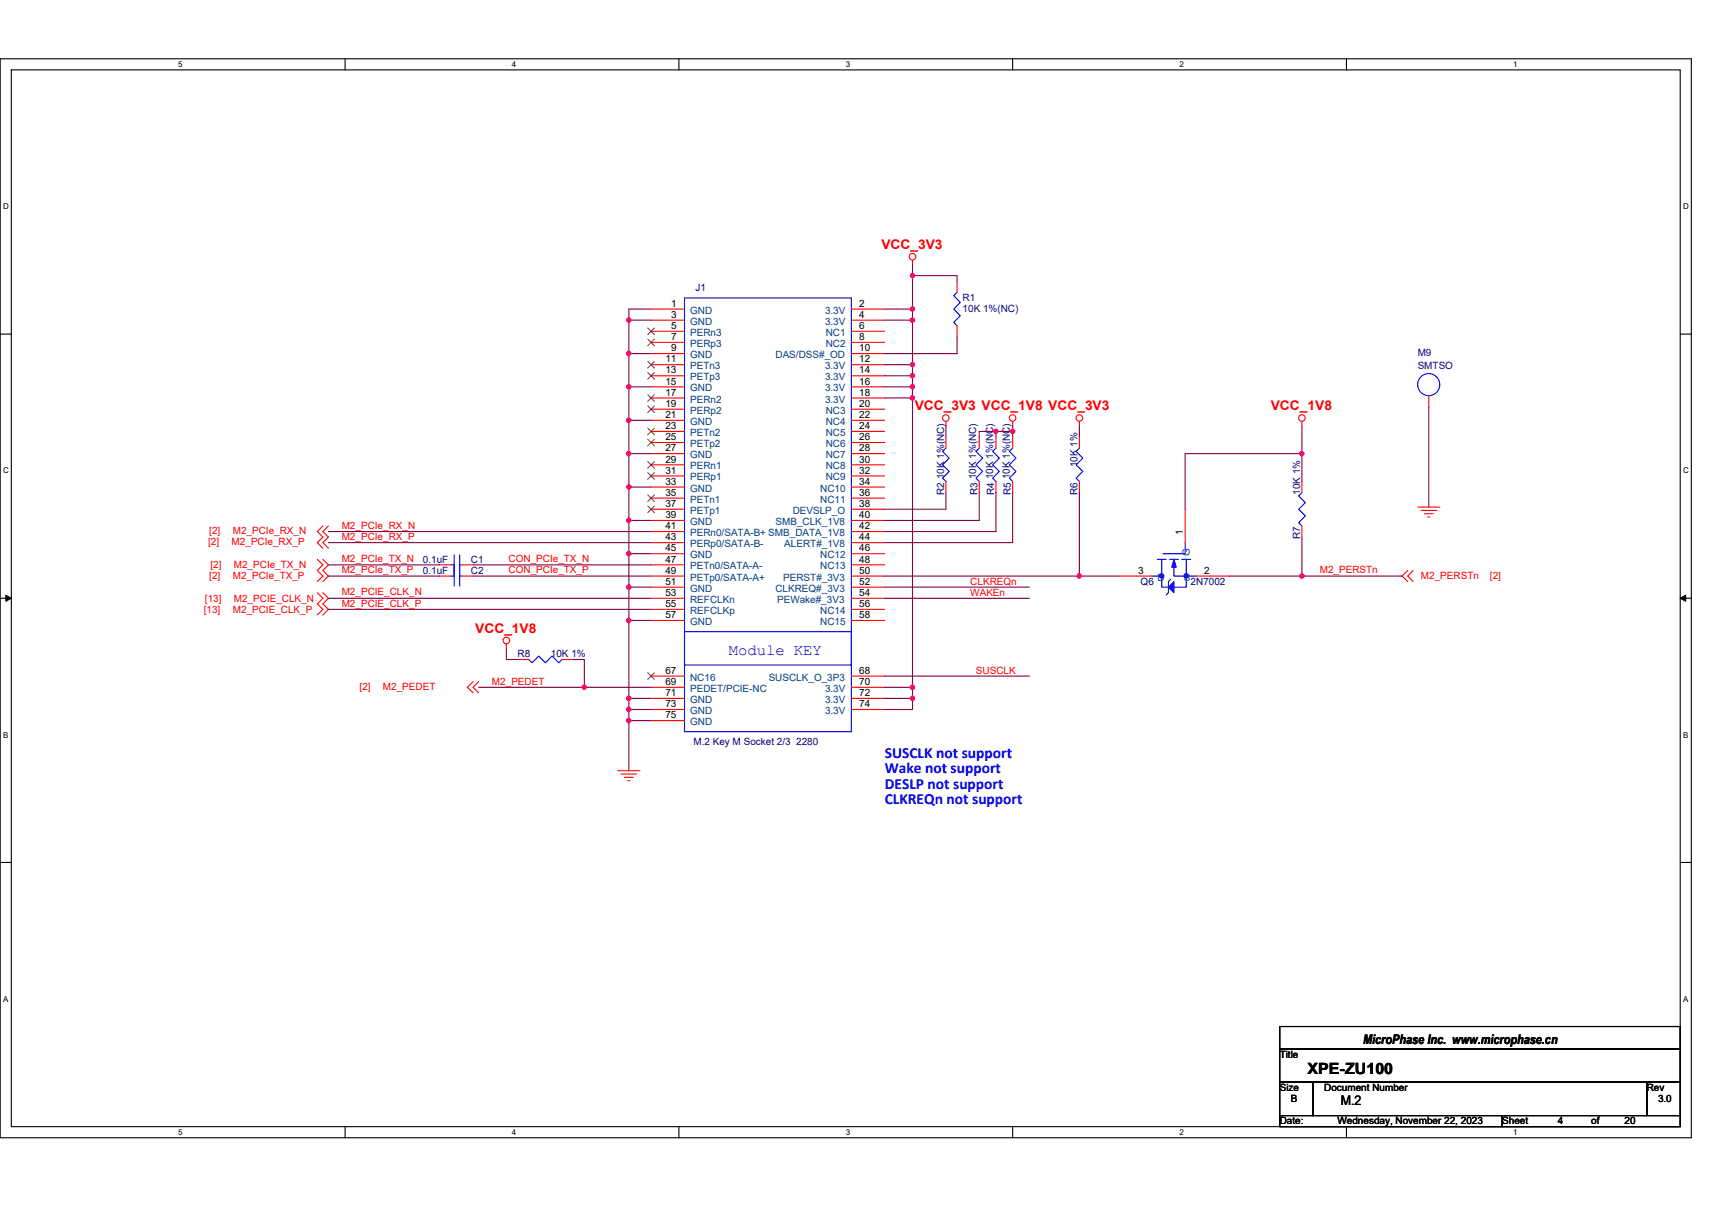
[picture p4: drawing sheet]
<svg xmlns="http://www.w3.org/2000/svg" width="297mm" height="210mm" viewBox="0 0 297 210" stroke-linecap="round" stroke-linejoin="round" font-family="sans-serif">
<path d="M0 10.2h293.5v187.2h-293.5zM2 12.1h289.5v183.4h-289.5z" fill="none" stroke="#000" stroke-width=".19"/>
<g fill="#fff">
<path d="M30.9 10.4h.8v1.6h-.8z"/>
<path d="M30.9 195.7h.8v1.6h-.8z"/>
</g>
<path d="M59.9 10.2v1.9M59.9 195.5v1.9" fill="none" stroke="#000" stroke-width=".19"/>
<g fill="#fff">
<path d="M88.8 10.4h.8v1.6h-.8z"/>
<path d="M88.8 195.7h.8v1.6h-.8z"/>
</g>
<path d="M117.8 10.2v1.9M117.8 195.5v1.9" fill="none" stroke="#000" stroke-width=".19"/>
<g fill="#fff">
<path d="M146.7 10.4h.8v1.6h-.8z"/>
<path d="M146.7 195.7h.8v1.6h-.8z"/>
</g>
<path d="M175.7 10.2v1.9M175.7 195.5v1.9" fill="none" stroke="#000" stroke-width=".19"/>
<g fill="#fff">
<path d="M204.7 10.4h.7v1.6h-.7z"/>
<path d="M204.7 195.7h.7v1.6h-.7z"/>
</g>
<path d="M233.6 10.2v1.9M233.6 195.5v1.9" fill="none" stroke="#000" stroke-width=".19"/>
<g fill="#fff">
<path d="M262.6 10.4h.7v1.6h-.7z"/>
<path d="M262.6 195.7h.7v1.6h-.7z"/>
<path d="M.5 35.1h1v1.5h-1z"/>
<path d="M292 35.1h1v1.5h-1z"/>
<path d="M.5 80.9h1v1.5h-1z"/>
<path d="M292 80.9h1v1.5h-1z"/>
</g>
<path d="M0 58h2M291.5 58h2" fill="none" stroke="#000" stroke-width=".19"/>
<g fill="#fff">
<path d="M.5 126.7h.9v1.6h-.9z"/>
<path d="M292 126.7h.9v1.6h-.9z"/>
</g>
<path d="M0 103.8h2M291.5 103.8h2" fill="none" stroke="#000" stroke-width=".19"/>
<path d="M1 103.3l1 .5-1 .6zM291.5 103.8l1-.5v1.1z" fill="#000" stroke="#000" stroke-width=".17"/>
<g fill="#fff">
<path d="M.5 172.6h.9v1.5h-.9z"/>
<path d="M292 172.6h.9v1.5h-.9z"/>
</g>
<path d="M0 149.7h2M291.5 149.7h2M222 178.1h69.5v3.9h-69.5zM222 182h69.5v5.8h-69.5zM222 187.8h5.8v5.8h-5.8zM222 193.6h38.6v1.9h-38.6zM227.8 187.8h57.9v5.8h-57.9zM260.6 193.6h30.9v1.9h-30.9zM285.7 187.8h5.8v5.8h-5.8z" fill="none" stroke="#000" stroke-width=".19"/>
<g fill="none" stroke="#f00" stroke-width=".19">
<path d="M113 53.6h5.8M113 55.6h5.8M113 57.5h5.8M113 59.4h5.8M147.7 53.6h5.8M147.7 55.6h5.8M147.7 57.5h5.8M147.7 59.4h5.8M158.3 45.1v.8M166 56.5v2M166 48.8v1.9M113 61.4h5.8"/>
<path d="M113 63.3h5.8M113 65.2h5.8M113 67.1h5.8M113 69.1h5.8M113 71h5.8M113 72.9h5.8M113 74.9h5.8M113 76.8h5.8M113 78.7h5.8M147.7 61.4h5.8M147.7 63.3h5.8M147.7 65.2h5.8"/>
<path d="M147.7 67.1h5.8M147.7 69.1h5.8M147.7 71h5.8M147.7 72.9h5.8M147.7 74.9h5.8M147.7 76.8h5.8M147.7 78.7h5.8M164.1 73.1v.8M164.1 75.8v2M169.9 75.8v2M172.8 75.8v2M175.7 73.1v.8"/>
<path d="M175.7 75.8v2M187.3 73.1v.8M187.3 75.8v2M225.9 73.1v.8M247.9 68.7v1.9M55.1 97.1l.9 .9-.9 1 .9 1-.9 .9M56 91.3l-.9 .9 .9 1-.9 1 .9 .9M56 97.1l1 .9-1 1 1 1-1 .9M57 91.3l-1 .9 1 1-1 1 1 .9M76.3 100h1.9M76.3 98h1.9M80.2 100h1.9"/>
<path d="M80.2 98h1.9M113 80.7h5.8M113 82.6h5.8M113 84.5h5.8M113 86.4h5.8M113 88.4h5.8M113 90.3h5.8M113 92.2h5.8M113 94.2h5.8M113 96.1h5.8M113 98h5.8M113 100h5.8"/>
<path d="M147.7 80.7h5.8M147.7 82.6h5.8M147.7 84.5h5.8M147.7 86.4h5.8M147.7 88.4h5.8M147.7 90.3h5.8M147.7 92.2h5.8M147.7 94.2h5.8M147.7 96.1h5.8M147.7 98h5.8M147.7 100h5.8M164.1 83.5v2"/>
<path d="M169.9 83.5v2M172.8 83.5v2M175.7 83.5v2M187.3 83.5v2M194 100h5.8M205.6 88.4v5.8M207.6 100h5.7M225.9 91.3v1.9M225.9 83.5v2M244.2 99l-.9 1 .9 .9M245.2 99l-1 1 1 .9M246 88h3.8"/>
<path d="M246.5 88.6h2.8M247.1 89.2h1.6M247.7 89.7h.4M55.1 102.8l.9 1-.9 1 .9 .9-.9 1M56 102.8l1 1-1 1 1 .9-1 1M82.1 118.3l-1 1 1 .9M83 118.3l-.9 1 .9 .9M87.9 111.7v.8M89.8 114.4h1.9M97.5 114.4h2M113 101.9h5.8M113 103.8h5.8"/>
<path d="M113 105.7h5.8M113 107.7h5.8M113 117.3h5.8M113 119.3h5.8M147.7 101.9h5.8M147.7 103.8h5.8M147.7 105.7h5.8M147.7 107.7h5.8M147.7 117.3h5.8M147.7 119.3h5.8M107.2 133.8h3.8M107.8 134.3h2.6"/>
<path d="M108.3 134.9h1.6M108.9 135.5h.4M113 121.2h5.8M113 123.1h5.8M113 125.1h5.8M147.7 121.2h5.8M147.7 123.1h5.8"/>
<circle cx="158.3" cy="44.6" r=".57"/>
<circle cx="164.1" cy="72.5" r=".57"/>
<circle cx="175.7" cy="72.5" r=".57"/>
<circle cx="187.3" cy="72.5" r=".57"/>
<circle cx="225.9" cy="72.5" r=".57"/>
<circle cx="87.9" cy="111.1" r=".57"/>
</g>
<g fill="none" stroke="#00f" stroke-width=".19">
<path d="M118.8 51.7h28.9v75.3h-28.9zM166 50.7l-.5 .6 1.1 1.2-1.1 1.1 1.1 1.2-1.1 1.1 .5 .6M164.1 77.8l-.6 .5 1.2 1.2-1.2 1.2 1.2 1.1-1.2 1.2 .6 .5M169.9 77.8l-.6 .5 1.2 1.2-1.2 1.2 1.2 1.1-1.2 1.2 .6 .5M172.8 77.8l-.6 .5 1.2 1.2-1.2 1.2 1.2 1.1-1.2 1.2 .6 .5M175.7 77.8l-.6 .5 1.2 1.2-1.2 1.2 1.2 1.1-1.2 1.2 .6 .5M187.3 77.8l-.6 .5 1.2 1.2-1.2 1.2 1.2 1.1-1.2 1.2 .6 .5M78.2 100h.6M78.2 98h.6M78.8 98.2v3.5M78.8 96.3v3.5M79.8 100h.4"/>
<path d="M79.8 98h.4M79.8 98.2v3.5M79.8 96.3v3.5M199.8 100h1.8M200.8 97.1h1.6M201.6 97.1v4.8h1.1M202.9 97.1h1.6M203.7 98v2h3.9M205 97.1h1.6M205.6 94.2v1.9h-3.8M205.8 97.1v4.8h-2.1M225.9 85.5l-.6 .6 1.2 1.1-1.2 1.2 1.2 1.1-1.2 1.2 .6 .6"/>
<path d="M91.7 114.4l.6 .6 1.2-1.1 1.1 1.1 1.2-1.1 1.1 1.1 .6-.6M118.8 109.6h28.9v5.8h-28.9zM203.1 100.5l-.4 .4v1.9l-.3 .5"/>
<circle cx="247.9" cy="66.7" r="1.92"/>
</g>
<g fill="#00f" stroke="#00f" stroke-width=".19">
<path d="M203.7 100.9v1.9l-1-.9z" fill-rule="evenodd"/>
<path d="M203.7 97.1l.4 1.3h-.8z" fill-rule="evenodd"/>
<circle cx="201.5" cy="99.9" r=".38"/>
<circle cx="205.8" cy="99.9" r=".38"/>
</g>
<g fill="none" stroke="#804000" stroke-width=".17">
<path d="M112.4 56.9l1.2 1.2M112.4 58.8l1.2 1.2M113.5 56.9l-1.1 1.2M113.5 58.8l-1.1 1.2M112.4 62.7l1.2 1.2M112.4 64.6l1.2 1.2M112.4 68.5l1.2 1.2M112.4 70.4l1.2 1.2M112.4 74.3l1.2 1.2M112.4 76.2l1.2 1.2M113.5 62.7l-1.1 1.2M113.5 64.6l-1.1 1.2"/>
<path d="M113.5 68.5l-1.1 1.2M113.5 70.4l-1.1 1.2M113.5 74.3l-1.1 1.2M113.5 76.2l-1.1 1.2M112.4 80.1l1.2 1.2M112.4 82l1.2 1.2M112.4 85.9l1.2 1.1M112.4 87.8l1.2 1.2M113.5 80.1l-1.1 1.2M113.5 82l-1.1 1.2M113.5 85.9l-1.1 1.1M113.5 87.8l-1.1 1.2"/>
<path d="M112.4 116.8l1.2 1.1M113.5 116.8l-1.1 1.1"/>
</g>
<g fill="none" stroke="#800040" stroke-width=".19">
<path d="M109.1 55.6v5.8h3.9M109.1 55.6h3.9M113 53.6h-3.9v2M153.5 53.6h4.8M153.5 55.6h4.8M158.3 45.9v1.9M158.3 53.6v2M158.3 55.6v7.7M158.3 47.8h7.7v1M158.3 47.8v5.8M166 58.5v2.9h-12.5M109.1 67.1v5.8"/>
<path d="M109.1 61.4v5.7M109.1 72.9v11.6M109.1 67.1h3.9M109.1 78.7h3.9M109.1 72.9h3.9M153.5 63.3h4.8M153.5 65.2h4.8M153.5 67.1h4.8v2M153.5 69.1h4.8M158.3 63.3v3.8M158.3 69.1v50.2M164.1 73.9v1.9"/>
<path d="M172.8 74.9h-2.9v.9M172.8 74.9h2.9M172.8 74.9v.9M175.7 74.9v.9M175.7 73.9v1M187.3 73.9v1.9M225.9 78.7v4.8M225.9 73.9v4.8M225.9 78.7h-20.3v9.7M247.9 70.6v17.4M57 92.2h56M57 94.2h56"/>
<path d="M57 100h19.3M57 98h19.3M82.1 98h30.9M82.1 100h30.9M109.1 84.5v11.6M109.1 96.1v5.8M109.1 90.3h3.9M109.1 84.5h3.9M109.1 96.1h3.9M153.5 100h33.8M164.1 85.5v2.9h-10.6M169.9 85.5v4.8h-16.4"/>
<path d="M172.8 85.5v6.7h-19.3M175.7 85.5v8.7h-22.2M187.3 85.5v14.5M187.3 100h6.7M213.3 100h12.6M225.9 93.2v6.8M225.9 100h17.4M57 103.8h56M57 105.7h56M83 119.3h18.4M87.9 112.5v1.9h1.9M99.5 114.4h1.9v4.9"/>
<path d="M101.4 119.3h11.6M109.1 107.7v13.5M109.1 101.9v5.8h3.9M109.1 101.9h3.9M153.5 119.3h4.8M153.5 117.3h25.1M153.5 103.8h25.1M153.5 101.9h25.1M158.3 119.3v1.9M109.1 125.1v8.7M109.1 123.1v2M109.1 121.2v1.9"/>
<path d="M109.1 125.1h3.9M109.1 123.1h3.9M109.1 121.2h3.9M153.5 121.2h4.8M158.3 121.2v1.9h-4.8"/>
</g>
<g fill="#f0f" stroke="#f0f" stroke-width=".19">
<circle cx="187.3" cy="99.9" r=".38"/>
<circle cx="109.1" cy="125" r=".38"/>
<circle cx="109.1" cy="67.1" r=".38"/>
<circle cx="109.1" cy="61.3" r=".38"/>
<circle cx="109.1" cy="55.5" r=".38"/>
<circle cx="109.1" cy="90.3" r=".38"/>
<circle cx="109.1" cy="84.5" r=".38"/>
<circle cx="109.1" cy="78.7" r=".38"/>
<circle cx="109.1" cy="72.9" r=".38"/>
<circle cx="158.3" cy="53.6" r=".38"/>
<circle cx="109.1" cy="107.7" r=".38"/>
<circle cx="109.1" cy="101.9" r=".38"/>
<circle cx="109.1" cy="96.1" r=".38"/>
<circle cx="109.1" cy="123.1" r=".38"/>
<circle cx="109.1" cy="121.2" r=".38"/>
<circle cx="158.3" cy="65.2" r=".38"/>
<circle cx="158.3" cy="121.2" r=".38"/>
<circle cx="158.3" cy="63.3" r=".38"/>
<circle cx="158.3" cy="55.5" r=".38"/>
<circle cx="158.3" cy="119.3" r=".38"/>
<circle cx="158.3" cy="69.1" r=".38"/>
<circle cx="158.3" cy="67.1" r=".38"/>
<circle cx="158.3" cy="47.8" r=".38"/>
<circle cx="175.7" cy="74.9" r=".38"/>
<circle cx="172.8" cy="74.9" r=".38"/>
<circle cx="225.9" cy="99.9" r=".38"/>
<circle cx="101.4" cy="119.3" r=".38"/>
<circle cx="225.9" cy="78.7" r=".38"/>
</g>
<g font-size="2.7" fill="#00f">
<text x="126.5" y="113.7">Module KEY</text>
<text x="153.5" y="131.5">SUSCLK not support</text>
<text x="153.5" y="134.2">Wake not support</text>
<text x="153.5" y="136.9">DESLP not support</text>
<text x="153.5" y="139.6">CLKREQn not support</text>
</g>
<text font-size="2.7" x="226.9" y="186.4">XPE-ZU100</text>
<g font-size="2.3" fill="#f00">
<text x="152.9" y="43.2">VCC_3V3</text>
<text x="158.7" y="71.2">VCC_3V3 VCC_1V8 VCC_3V3</text>
<text x="220.5" y="71.2">VCC_1V8</text>
<text x="82.5" y="109.8">VCC_1V8</text>
</g>
<g font-size="2.3">
<text x="236.5" y="181.1">MicroPhase Inc. www.microphase.cn</text>
<text x="232.6" y="191.8">M.2</text>
</g>
<g font-size="1.7">
<text x="116.4" y="53.2">1</text>
<text x="149.1" y="53.2">2</text>
<text x="116.4" y="55.2">3</text>
<text x="116.4" y="57.1">5</text>
<text x="116.4" y="59">7</text>
<text x="149.1" y="57.1">6</text>
<text x="149.1" y="59">8</text>
<text x="149.1" y="55.2">4</text>
<text x="115.5" y="62.9">11</text>
<text x="115.5" y="64.8">13</text>
<text x="116.4" y="61">9</text>
<text x="149.1" y="61">10</text>
<text x="149.1" y="62.9">12</text>
<text x="149.1" y="64.8">14</text>
<text x="115.5" y="66.7">15</text>
<text x="115.5" y="68.7">17</text>
<text x="115.5" y="70.6">19</text>
<text x="149.1" y="70.6">20</text>
<text x="149.1" y="66.7">16</text>
<text x="149.1" y="68.7">18</text>
<text x="115.5" y="72.5">21</text>
<text x="115.5" y="74.5">23</text>
<text x="115.5" y="76.4">25</text>
<text x="149.1" y="72.5">22</text>
<text x="149.1" y="74.5">24</text>
<text x="149.1" y="76.4">26</text>
<text x="115.5" y="78.3">27</text>
<text x="115.5" y="80.3">29</text>
<text x="115.5" y="82.2">31</text>
<text x="149.1" y="78.3">28</text>
<text x="149.1" y="80.3">30</text>
<text x="149.1" y="82.2">32</text>
<text x="115.5" y="84.1">33</text>
<text x="115.5" y="86">35</text>
<text x="115.5" y="88">37</text>
<text x="115.5" y="89.9">39</text>
<text x="149.1" y="84.1">34</text>
<text x="149.1" y="86">36</text>
<text x="149.1" y="88">38</text>
<text x="149.1" y="89.9">40</text>
<text x="115.5" y="91.8">41</text>
<text x="115.5" y="93.8">43</text>
<text x="115.5" y="95.7">45</text>
<text x="149.1" y="91.8">42</text>
<text x="149.1" y="95.7">46</text>
<text x="149.1" y="93.8">44</text>
<text x="205.2" y="92.8" transform="rotate(-90 205.2 92.8)">1</text>
<text x="115.5" y="97.6">47</text>
<text x="115.5" y="99.6">49</text>
<text x="115.5" y="101.5">51</text>
<text x="149.1" y="97.6">48</text>
<text x="149.1" y="99.6">50</text>
<text x="149.1" y="101.5">52</text>
<text x="197.5" y="99.6">3</text>
<text x="208.9" y="99.6">2</text>
<text x="115.5" y="103.4">53</text>
<text x="115.5" y="105.3">55</text>
<text x="115.5" y="107.3">57</text>
<text x="149.1" y="105.3">56</text>
<text x="149.1" y="107.3">58</text>
<text x="149.1" y="103.4">54</text>
<text x="115.5" y="116.9">67</text>
<text x="115.5" y="118.9">69</text>
<text x="149.1" y="118.9">70</text>
<text x="149.1" y="116.9">68</text>
<text x="115.5" y="120.8">71</text>
<text x="115.5" y="122.7">73</text>
<text x="115.5" y="124.7">75</text>
<text x="149.1" y="120.8">72</text>
<text x="149.1" y="122.7">74</text>
<text x="222" y="183.6">Title</text>
<text x="222" y="189.3">Size</text>
<text x="224" y="191.3">B</text>
<text x="229.8" y="189.3">Document Number</text>
<text x="285.7" y="189.3">Rev</text>
<text x="287.7" y="191.3">3.0</text>
<text x="222" y="195.1">Date:</text>
<text x="232.1" y="195.1">Wednesday, November 22, 2023</text>
<text x="260.6" y="195.1">Sheet</text>
<text x="270.3" y="195.1">4</text>
<text x="276.1" y="195.1">of</text>
<text x="281.9" y="195.1">20</text>
</g>
<g font-size="1.7" fill="#000080">
<text x="120.7" y="50.5">J1</text>
<text x="167" y="52.3">R1</text>
<text x="167" y="54.2">10K 1%(NC)</text>
<text x="246" y="61.7">M9</text>
<text x="246" y="64.1">SMTSO</text>
<text x="169.4" y="83.2" transform="rotate(-90 169.4 83.2)">10K 1%(NC)</text>
<text x="172.3" y="83.2" transform="rotate(-90 172.3 83.2)">10K 1%(NC)</text>
<text x="175.2" y="83.2" transform="rotate(-90 175.2 83.2)">10K 1%(NC)</text>
<text x="187" y="81" transform="rotate(-90 187 81)">10K 1%</text>
<text x="163.8" y="85.9" transform="rotate(-90 163.8 85.9)">R2 10K 1%(NC)</text>
<text x="169.6" y="85.9" transform="rotate(-90 169.6 85.9)">R3</text>
<text x="172.5" y="85.9" transform="rotate(-90 172.5 85.9)">R4</text>
<text x="175.4" y="85.9" transform="rotate(-90 175.4 85.9)">R5</text>
<text x="187" y="85.9" transform="rotate(-90 187 85.9)">R6</text>
<text x="225.6" y="85.9" transform="rotate(-90 225.6 85.9)">10K 1%</text>
<text x="225.6" y="93.6" transform="rotate(-90 225.6 93.6)">R7</text>
<text x="73.4" y="99.6">0.1uF</text>
<text x="73.4" y="97.6">0.1uF</text>
<text x="81.7" y="99.6">C2</text>
<text x="81.7" y="97.6">C1</text>
<text x="197.9" y="101.5">Q6</text>
<text x="206.6" y="101.5">2N7002</text>
<text x="89.8" y="114">R8</text>
<text x="95.6" y="114">10K 1%</text>
<text x="120.3" y="129.3">M.2 Key M Socket 2/3 2280</text>
</g>
<g font-size="1.7" fill="#004080">
<text x="119.7" y="54.4">GND</text>
<text x="119.7" y="56.3">GND</text>
<text x="119.7" y="58.3">PERn3</text>
<text x="143.1" y="54.4">3.3V</text>
<text x="143.1" y="56.3">3.3V</text>
<text x="143.3" y="58.3">NC1</text>
<text x="119.7" y="60.2">PERp3</text>
<text x="119.7" y="62.1">GND</text>
<text x="119.7" y="64.1">PETn3</text>
<text x="119.7" y="66">PETp3</text>
<text x="134.6" y="62.1">DAS/DSS#_OD</text>
<text x="143.1" y="64.1">3.3V</text>
<text x="143.1" y="66">3.3V</text>
<text x="143.3" y="60.2">NC2</text>
<text x="119.7" y="67.9">GND</text>
<text x="119.7" y="69.8">PERn2</text>
<text x="119.7" y="71.8">PERp2</text>
<text x="143.1" y="67.9">3.3V</text>
<text x="143.1" y="69.8">3.3V</text>
<text x="143.3" y="71.8">NC3</text>
<text x="119.7" y="73.7">GND</text>
<text x="119.7" y="75.6">PETn2</text>
<text x="119.7" y="77.6">PETp2</text>
<text x="143.3" y="73.7">NC4</text>
<text x="143.3" y="75.6">NC5</text>
<text x="143.3" y="77.6">NC6</text>
<text x="119.7" y="79.5">GND</text>
<text x="119.7" y="81.4">PERn1</text>
<text x="119.7" y="83.4">PERp1</text>
<text x="143.3" y="79.5">NC7</text>
<text x="143.3" y="81.4">NC8</text>
<text x="143.3" y="83.4">NC9</text>
<text x="119.7" y="85.3">GND</text>
<text x="119.7" y="87.2">PETn1</text>
<text x="119.7" y="89.2">PETp1</text>
<text x="137.5" y="89.2">DEVSLP_O</text>
<text x="142.3" y="85.3">NC10</text>
<text x="142.3" y="87.2">NC11</text>
<text x="119.7" y="91.1">GND</text>
<text x="119.7" y="93">PERn0/SATA-B+ SMB_DATA_1V8</text>
<text x="119.7" y="95">PERp0/SATA-B-</text>
<text x="134.6" y="91.1">SMB_CLK_1V8</text>
<text x="136.1" y="95">ALERT#_1V8</text>
<text x="119.7" y="96.9">GND</text>
<text x="119.7" y="98.8">PETn0/SATA-A-</text>
<text x="119.7" y="100.8">PETp0/SATA-A+</text>
<text x="135.9" y="100.8">PERST#_3V3</text>
<text x="142.3" y="96.9">NC12</text>
<text x="142.3" y="98.8">NC13</text>
<text x="200.8" y="100.8">D</text>
<text x="205.4" y="100.8">S</text>
<text x="206.4" y="96.5" transform="rotate(-90 206.4 96.5)">G</text>
<text x="119.7" y="102.7">GND</text>
<text x="119.7" y="104.6">REFCLKn</text>
<text x="119.7" y="106.5">REFCLKp</text>
<text x="134.5" y="102.7">CLKREQ#_3V3</text>
<text x="134.8" y="104.6">PEWake#_3V3</text>
<text x="142.3" y="106.5">NC14</text>
<text x="119.7" y="108.5">GND</text>
<text x="142.3" y="108.5">NC15</text>
<text x="119.7" y="118.1">NC16</text>
<text x="133.4" y="118.1">SUSCLK_O_3P3</text>
<text x="119.7" y="120.1">PEDET/PCIE-NC</text>
<text x="119.7" y="122">GND</text>
<text x="119.7" y="123.9">GND</text>
<text x="119.7" y="125.8">GND</text>
<text x="143.1" y="120.1">3.3V</text>
<text x="143.1" y="122">3.3V</text>
<text x="143.1" y="123.9">3.3V</text>
</g>
<g font-size="1.7" fill="#f00">
<text x="36.1" y="94.6">[2]</text>
<text x="36.3" y="92.6">[2]</text>
<text x="40.2" y="94.6">M2_PCIe_RX_P</text>
<text x="40.4" y="92.6">M2_PCIe_RX_N</text>
<text x="59.3" y="91.8">M2_PCIe_RX_N</text>
<text x="59.3" y="93.7">M2_PCIe_RX_P</text>
<text x="36.3" y="100.5">[2]</text>
<text x="36.5" y="98.6">[2]</text>
<text x="40.4" y="100.5">M2_PCIe_TX_P</text>
<text x="40.6" y="98.6">M2_PCIe_TX_N</text>
<text x="59.3" y="99.5">M2_PCIe_TX_P</text>
<text x="59.3" y="97.5">M2_PCIe_TX_N</text>
<text x="88.2" y="97.5">CON_PCIe_TX_N</text>
<text x="88.2" y="99.5">CON_PCIe_TX_P</text>
<text x="168.4" y="101.5">CLKREQn</text>
<text x="229" y="99.5">M2_PERSTn</text>
<text x="246.5" y="100.5">M2_PERSTn</text>
<text x="258.5" y="100.5">[2]</text>
<text x="35.4" y="106.3">[13]</text>
<text x="35.6" y="104.4">[13]</text>
<text x="40.4" y="106.3">M2_PCIE_CLK_P</text>
<text x="40.6" y="104.4">M2_PCIE_CLK_N</text>
<text x="59.3" y="103.3">M2_PCIE_CLK_N</text>
<text x="59.3" y="105.3">M2_PCIE_CLK_P</text>
<text x="168.4" y="103.4">WAKEn</text>
<text x="62.4" y="119.7">[2]</text>
<text x="66.4" y="119.7">M2_PEDET</text>
<text x="85.4" y="118.8">M2_PEDET</text>
<text x="169.3" y="116.9">SUSCLK</text>
</g>
<g font-size="1.4">
<text x="30.9" y="11.7">5</text>
<text x="88.8" y="11.7">4</text>
<text x="146.7" y="11.7">3</text>
<text x="204.7" y="11.7">2</text>
<text x="262.6" y="11.7">1</text>
<text x=".5" y="36.3">D</text>
<text x="292" y="36.3">D</text>
<text x=".5" y="82.1">C</text>
<text x="292" y="82.1">C</text>
<text x=".5" y="128">B</text>
<text x="292" y="128">B</text>
<text x=".5" y="173.8">A</text>
<text x="292" y="173.8">A</text>
<text x="30.9" y="197">5</text>
<text x="88.8" y="197">4</text>
<text x="146.7" y="197">3</text>
<text x="204.7" y="197">2</text>
<text x="262.6" y="197">1</text>
</g>
</svg>
